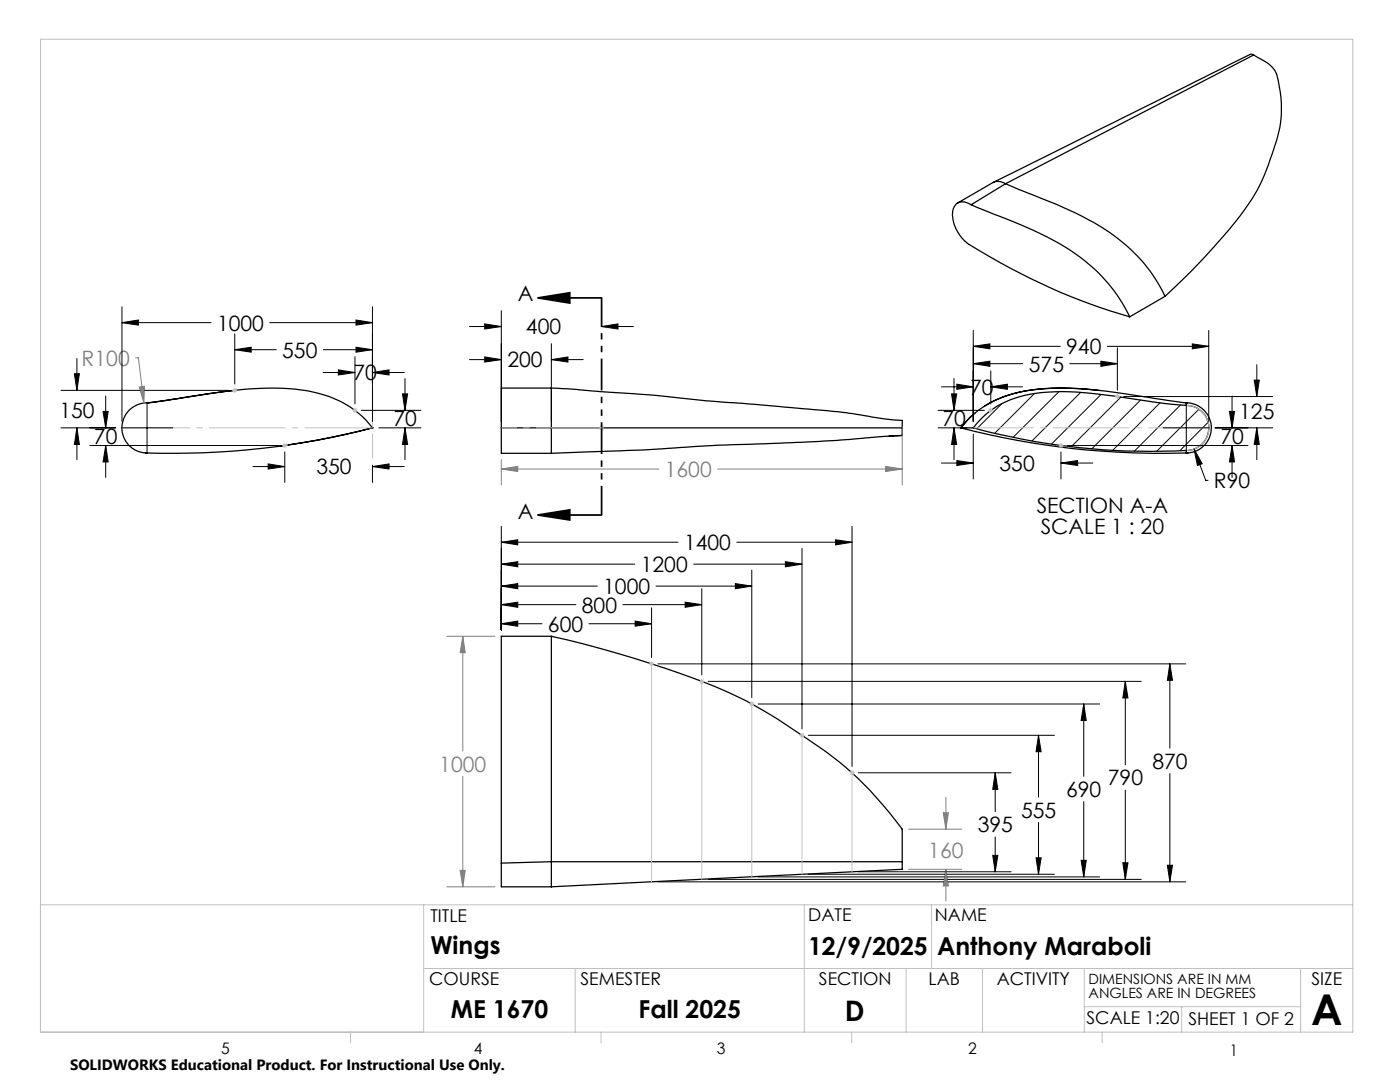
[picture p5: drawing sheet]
<svg xmlns="http://www.w3.org/2000/svg" width="279mm" height="216mm" viewBox="0 0 279 216" stroke-linecap="round" stroke-linejoin="round" font-family="sans-serif">
<g fill="none" stroke="#000" stroke-width=".25">
<path d="M250.2 11l-.6-.2-1.4 .7-49.9 24.9M250.2 11l.7 .4a6.8 6.8 0 0 1 3.9 3.4 23.6 23.6 0 0 1-.9 15.9 38.3 38.3 0 0 1-8.7 15.2 142.8 142.8 0 0 1-12.7 13.2M250.2 11l-49.5 25.7M200.7 36.7a2.6 2.6 0 0 0-2.5-.3l-7.1 4.1M200.7 36.7l4.4 1.8a81.4 81.4 0 0 1 16.4 7.9 31.9 31.9 0 0 1 11 12.7M200.7 36.7l-6.9 4.2M193.8 40.9a2.27 2.27 0 0 0-3.3 .2 5.2 5.2 0 0 0 .5 5l.8 1.2 .8 .9a121.8 121.8 0 0 0 32.9 15M193.8 40.9l4.4 1.8a71.6 71.6 0 0 1 17.2 8.5 31.8 31.8 0 0 1 10.1 12M232.5 59.1l-7 4.1M46.9 77.9l-17.5 2.5M110 77.4l8.4 .6a470.2 470.2 0 0 1 25.6 2.2l16.3 1.4a199.4 199.4 0 0 1 17.1 2.1l2.7 .2v1.5M110 77.4v8"/>
<path d="M110 77.4h-10v8M219.3 77.9a46.2 46.2 0 0 0-16.9 .6l-2.9 1-3 1.5M25.8 81.8l1-.7a4.9 4.9 0 0 1 2.8-.7l6.2-.9a94.9 94.9 0 0 1 21.7-2 23.2 23.2 0 0 1 14.1 5l1.4 1.3 1.3 1.6a156.4 156.4 0 0 1-45.8 4.9 5 5 0 0 1-2.7-8.5zM29.2 90.4h.2M56.3 89l-.9 .1M74.3 85.4l-8.3 1.9-8.4 1.5M74.3 85.4h.1M100 85.4v5.1h10M100 85.4h10M110 85.4v5.1M110 85.4h70.1M180.1 86.9l-13 1-11.6 .5a535 535 0 0 0-28.1 1.4l-17.4 .7"/>
<path d="M180.1 85.4v1.5M180.1 86.9l-2.7 .1M191.7 85.4h2.5M191.7 85.4a158.7 158.7 0 0 0 45 5M191.7 85.4h.1M194.2 85.4a135.8 135.8 0 0 0 42.5 4.5M194.5 82.5l-1.4 1.3-1.4 1.6M236.7 80.9a203.4 203.4 0 0 1-16.5-2.1 42 42 0 0 0-16.7 .4 17.1 17.1 0 0 0-9.3 6.2M236.7 80.9a4.5 4.5 0 0 1 4.5 4.5 4.5 4.5 0 0 1-4.5 4.5M236.7 80.4l-6.2-.9a99 99 0 0 0-21.8-2 23.2 23.2 0 0 0-14.9 5.6l-2.1 2.3M236.7 80.4a5 5 0 0 1 5.1 5 5 5 0 0 1-5.1 5M236.7 80.4h.1"/>
<path d="M236.7 90.4h.4M236.7 80.4v.5M236.7 89.9v.5M110 127a211 211 0 0 1 35.7 11.3 114.9 114.9 0 0 1 18 10.9 66.9 66.9 0 0 1 16.4 16.3v6.4M110 127v44.9M110 127h-10v45.2M100 172.2v4.8h10M110 171.9v5.1M110 171.9h70.1M110 171.9l-10 .3M180.1 171.9v1.6l-70.1 3.5"/>
</g>
<g fill="none" stroke="#000" stroke-width=".2">
<path d="M12.2 77.9h33.4M14.9 74.6h.9l-.5 3.3zM15.3 71.5v6.4M21.1 79v6.4M24.3 64.4l3.3-.5v1zM24.3 61.2v22.9M24.3 64.4h17.8M46.8 69.8l3.3-.5v1zM46.8 66.6v10M46.8 69.8h8.3M53.8 64.4h20.5M64.5 74.3h6.3"/>
<path d="M64.5 69.8h9.8M67.5 73.8l3.3 .5-3.3 .5zM70.8 71.2v9.4M71 63.9l3.3 .5-3.3 .5zM71 69.3l3.3 .5-3.3 .5zM74.3 74.3l3.3-.5v1zM74.3 61.2v22.9M74.3 74.3h6.4M80.3 78.6h1.1l-.6 3.3zM80.8 75.5v6.4M93.7 71.8h6.3M93.7 65.2h6.3"/>
<path d="M96.7 71.2l3.3 .6-3.3 .4zM96.7 64.6l3.3 .6-3.3 .5zM100 62v22.1M110 71.8l3.3-.6v1zM110 68.6v15.5M110 71.8h6.4M120.1 65.2l3.2-.6v1.1zM120.1 65.2h6.3M187.9 77.2h6.3M189.9 78.6h1l-.5 3.3zM190.4 75.5v6.4M191 76.7l3.2 .5-3.2 .5z"/>
<path d="M194.2 72.6l3.4-.5v1zM194.2 69.1l3.4-.5v1zM194.2 65.9v18.2M194.2 72.6h9.9M194.2 69.1h17.4M197.7 77.2l3.3-.5v1zM197.7 74v6.6M197.7 77.2h6.4M206.4 78.5l-7.9 7.9M211.3 78.2l-9.1 9M213.5 72.6h9.5M215.7 78.3l-9.7 9.6"/>
<path d="M219.7 72.1l3.3 .5-3.3 .5zM219.7 78.7l-9.8 9.9M221 69.1h20.2M223 69.4v8.5M223.7 79.2l-9.9 9.9M224.3 79.1h29.7M227.6 79.8l-9.7 9.7M237.9 68.6l3.3 .5-3.3 .5zM241.2 65.9v18.2M245.9 79v6.4M250.3 75.8h1l-.5 3.3zM250.8 72.8v6.3"/>
<path d="M12.2 85.4h10.9M15.3 85.4l.5 3.3h-.9zM15.3 85.4v6.3M17.9 88.9h37.7M20.6 82.1h1l-.5 3.3zM21.1 88.9l.5 3.3h-1zM21.1 88.9v6.3M24.2 85.4h4.9M29.2 85.4h.3M29.4 80.3v4.8M29.4 85.3v.2M29.4 85.7v4.8"/>
<path d="M29.6 85.4h4.9M50.5 93.1h6.3M53.5 92.6l3.3 .5-3.3 .5zM56.8 90.2v6.1M72.1 81.9h11.9M74.3 93.1l3.3-.5v1zM74.3 92.8v3.5M74.3 93.1h6.4M75.6 85.4h8.4M80.8 85.4l.6 3.3h-1.1zM80.8 85.4v6.3M187.2 85.4h5.8"/>
<path d="M187.2 81.9h9.3M187.9 92.4h6.3M190.4 85.4l.5 3.3h-1zM190.4 85.4v6.3M191 91.9l3.2 .5-3.2 .5zM194.2 86.6v9M199.9 80.6l-5 4.9M211.7 92.4l3.4-.5v1zM211.7 90.2v5.4M211.7 92.4h6.4M213 88.9h36.1M231.5 80.4l-9.4 9.5"/>
<path d="M232.1 85.4h4.4M235.6 80.8l-9.2 9.2M236.6 85.4h.3M236.7 80.8v4.3M236.7 85.3v.2M236.7 85.7v4.3M237 85.4h4.4M238.3 89.6l1.6 2.9-.9 .4zM238.3 89.6l2.3 6.2h.5M239.3 81.7l-8.4 8.3M241.1 84.3l-5.6 5.6M242.5 85.4h11.5"/>
<path d="M245.4 82.1h1l-.5 3.3zM245.9 88.9l.5 3.3h-1zM245.9 88.9v6.3M250.8 85.4l.5 3.3h-1zM250.8 85.4v6.3M100 116.9l3.3-.4v1zM100 112.6l3.3-.5v1zM100 108.2l3.3-.5v1zM100 105v20.7M100 116.9h19.2M100 112.6h26.7M100 108.2h35.3"/>
<path d="M130.9 116.9h19.1M138.4 112.6h21.7M140.1 117.5v17.2M146.8 116.5l3.2 .4-3.2 .6zM147 108.2h23M150 113.8v25.4M156.7 112.1l3.4 .5-3.4 .5zM160.1 109.4v36.1M166.8 107.7l3.2 .5-3.2 .5zM170 105v47.9M100 124.5l3.3-.6v1.1zM100 120.6l3.3-.4v1z"/>
<path d="M100 124.5h8.2M100 120.6h14.9M117.5 124.5h12.5M124.3 120.6h15.8M126.8 123.9l3.2 .6-3.2 .5zM130 121.3v9.9M131.3 132.5h105.3M136.7 120.2l3.4 .4-3.4 .6zM141.3 136h86.5M224.6 136l.5 3.3h-1zM224.6 136v16.6M233.5 132.5l.5 3.2h-1z"/>
<path d="M233.5 132.5v16.8M151.3 140.5h68.2M161.3 146.7h49.1M171.3 154.2h30.5M198.6 154.2l.5 3.3h-1zM198.6 154.2v7.8M207.3 146.7l.5 3.3h-1zM207.3 146.7v12.4M216.3 140.5l.5 3.3h-1zM216.3 140.5v14.4M216.3 159.9v15.1M224.6 157.7v17.8"/>
<path d="M233.5 154.3v21.7M131.3 176h105.3M141.3 175.5h86.5M151.3 175h68.2M161.3 174.4h49.1M171.3 174h30.5M198.1 170.7h1l-.5 3.3zM198.6 167v7M206.8 171.2h1l-.5 3.2zM207.3 164.1v10.3M215.8 171.7h1l-.5 3.3zM224.1 172.2h1l-.5 3.3z"/>
<path d="M233 172.6h1l-.5 3.4z"/>
</g>
<path d="M107.4 59.4l6.3-1v2.1zM107.4 59.4h12.7M107.4 102.8l6.3-1.1v2.1zM107.4 102.8h12.7" fill="none" stroke="#000" stroke-width=".35"/>
<g fill="none" stroke="#808080" stroke-width=".2">
<path d="M27.1 71.4h.5l1.1 9M27.8 77.2l1-.1-.1 3.3zM100 93.6l3.3-.5v1zM100 91.7v5.1M100 93.6h31.5M143.2 93.6h36.9M176.7 93.1l3.4 .5-3.4 .5zM180.1 85.2v11.6M89.2 127h9.6M92.4 127l.5 3.2h-1.1zM92.4 127v22.9M92.4 154.9v22.1"/>
<path d="M188.8 159.1v6.4M89.2 177h9.6M91.8 173.7h1.1l-.5 3.3zM181.3 165.5h10.6M181.3 173.5h10.6M188.2 162.2h1.1l-.5 3.3zM188.8 173.5l.5 3.3h-1.1zM188.8 173.5v6.3"/>
</g>
<g fill="none" stroke="#c0c0c0" stroke-width=".2">
<path d="M8.1 7.8h261.9v198.2h-261.9zM46.3 77.9h1M46.5 77.5l.7 .7M46.8 77.4v1M47.2 77.5l-.7 .7M222.5 79.1h1M222.6 78.8l.7 .7M223 78.6v1M223.3 78.8l-.7 .7M56.3 88.9h1M56.5 88.5l.7 .8M56.8 88.4v1"/>
<path d="M57.2 88.5l-.7 .8M70.3 81.9h1M70.5 81.5l.7 .7M70.8 81.4v1M71.2 81.5l-.7 .7M110 85.4h10.5M119.7 85l.7 .7M120.1 84.9v1M120.4 85l-.7 .7M197.2 81.9h1.1M197.4 81.5l.7 .7M197.7 81.4v1"/>
<path d="M198.1 81.5l-.7 .7M211.2 88.9h1M211.4 88.5l.7 .8M211.7 88.4v1M212.1 88.5l-.7 .8M236.7 80.9a4.5 4.5 0 0 1 4.5 4.5 4.5 4.5 0 0 1-4.5 4.5M129.5 132.5h1M129.7 132.1l.7 .7M130 132v44M130.4 132.1l-.7 .7M139.6 136h.9M139.7 135.6l.7 .7"/>
<path d="M140.1 135.5v40M140.4 135.6l-.7 .7M150 139.9v35.1M149.5 140.5h1M149.7 140.1l.7 .7M150.4 140.1l-.7 .7M159.5 146.7h1M159.7 146.4l.7 .7M160.1 146.2v28.2M160.4 146.4l-.7 .7M169.5 154.2h1M169.7 153.8l.7 .8"/>
<path d="M170 153.7v20.3M170.4 153.8l-.7 .8M8.1 180.6h261.9M84.6 180.6v25.4M84.6 193.3h185.4M114.8 193.3v12.7M160.5 180.6v25.4M180.8 193.3v12.7M185.9 180.6v12.7M196.1 193.3v12.7M216.4 193.3v12.7M259.6 193.3v12.7"/>
<path d="M70 206v2.1M119.9 206v2.1M170 206v2.1M216.4 200.9h43.2M220 206v2.1M235.8 200.9v5.1"/>
</g>
<path d="M120.1 59.4v43.3" fill="none" stroke="#000" stroke-width=".35" stroke-dasharray="6.3 1.3 1.3 1.3 1.3 1.3" stroke-dashoffset=".6" stroke-linecap="butt"/>
<path d="M74.4 85.4h-50" fill="none" stroke="#c0c0c0" stroke-width=".2" stroke-dasharray="15.2 1.3 1.3 1.3" stroke-dashoffset="1.7" stroke-linecap="butt"/>
<path d="M74.4 77.7v13.8" fill="none" stroke="#c0c0c0" stroke-width=".2" stroke-dasharray="15.2 1.3 1.3 1.3" stroke-dashoffset="10.2" stroke-linecap="butt"/>
<path d="M100.1 85.4h10" fill="none" stroke="#c0c0c0" stroke-width=".2" stroke-dasharray="15.2 1.3 1.3 1.3" stroke-dashoffset="12.1" stroke-linecap="butt"/>
<path d="M194.3 85.4h47" fill="none" stroke="#c0c0c0" stroke-width=".2" stroke-dasharray="15.2 1.3 1.3 1.3" stroke-dashoffset="3.2" stroke-linecap="butt"/>
<path d="M107.4 59.4l6.3-1v2.1zM107.4 102.8l6.3-1.1v2.1z" fill="#000"/>
<path d="M27.8 77.2l.9 3.2 .1-3.3zM100 93.6l3.3-.5v1zM176.7 93.1l3.4 .5-3.4 .5zM92.4 127l.5 3.2h-1.1zM91.8 173.7h1.1l-.5 3.3zM188.2 162.2h1.1l-.5 3.3zM188.8 173.5l.5 3.3h-1.1z" fill="#808080"/>
<path d="M80.3 78.6h1.1l-.6 3.3zM80.8 85.4l.6 3.3h-1.1zM53.5 92.6l3.3 .5-3.3 .5zM74.3 93.1l3.3-.5v1zM21.1 88.9l.5 3.3h-1zM20.6 82.1h1l-.5 3.3zM24.3 64.4l3.3-.5v1zM71 63.9l3.3 .5-3.3 .5zM46.8 69.8l3.3-.5v1zM71 69.3l3.3 .5-3.3 .5zM14.9 74.6h.9l-.5 3.3zM15.3 85.4l.5 3.3h-.9zM67.5 73.8l3.3 .5-3.3 .5zM74.3 74.3l3.3-.5v1zM96.7 71.2l3.3 .6-3.3 .4zM110 71.8l3.3-.6v1zM96.7 64.6l3.3 .6-3.3 .5zM120.1 65.2l3.2-.6v1.1zM191 76.7l3.2 .5-3.2 .5zM197.7 77.2l3.3-.5v1zM190.4 85.4l.5 3.3h-1zM189.9 78.6h1l-.5 3.3zM250.3 75.8h1l-.5 3.3zM250.8 85.4l.5 3.3h-1zM238.3 89.6l.7 3.3 .9-.4zM194.2 72.6l3.4-.5v1zM219.7 72.1l3.3 .5-3.3 .5zM245.9 88.9l.5 3.3h-1zM245.4 82.1h1l-.5 3.3zM191 91.9l3.2 .5-3.2 .5zM211.7 92.4l3.4-.5v1zM194.2 69.1l3.4-.5v1zM237.9 68.6l3.3 .5-3.3 .5zM126.8 123.9l3.2 .6-3.2 .5zM100 124.5l3.3-.6v1.1zM136.7 120.2l3.4 .4-3.4 .6zM100 120.6l3.3-.4v1zM146.8 116.5l3.2 .4-3.2 .6zM100 116.9l3.3-.4v1zM156.7 112.1l3.4 .5-3.4 .5zM100 112.6l3.3-.5v1zM166.8 107.7l3.2 .5-3.2 .5zM100 108.2l3.3-.5v1zM233.5 132.5l.5 3.2h-1zM233 172.6h1l-.5 3.4zM224.6 136l.5 3.3h-1zM224.1 172.2h1l-.5 3.3zM216.3 140.5l.5 3.3h-1zM215.8 171.7h1l-.5 3.3zM207.3 146.7l.5 3.3h-1zM206.8 171.2h1l-.5 3.2zM198.6 154.2l.5 3.3h-1zM198.1 170.7h1l-.5 3.3z" fill="#000"/>
<text font-size="8.5" x="261.7" y="204.6">A</text>
<text font-size="5.6" x="168.6" y="203.7">D</text>
<g font-size="4.9">
<text x="85.9" y="190.4">Wings</text>
<text x="161.3" y="190.5">12/9/2025</text>
<text x="187" y="190.5">Anthony Maraboli</text>
<text x="90" y="203.2">ME 1670</text>
<text x="127.4" y="203.1">Fall 2025</text>
</g>
<g font-size="4.2">
<text x="43.3" y="66">1000</text>
<text x="103.3" y="60.2">A</text>
<text x="56.3" y="71.4">550</text>
<text x="105" y="66.7">400</text>
<text x="212.8" y="70.7">940</text>
<text x="70.5" y="75.9">70</text>
<text x="101.3" y="73.3">200</text>
<text x="205.3" y="74.2">575</text>
<text x="11.8" y="83.5">150</text>
<text x="193.6" y="78.8">70</text>
<text x="247.3" y="83.6">125</text>
<text x="18.8" y="88.6">70</text>
<text x="78.5" y="85">70</text>
<text x="188.1" y="85.1">70</text>
<text x="243.5" y="88.6">70</text>
<text x="63.1" y="94.7">350</text>
<text x="199.5" y="94">350</text>
<text x="242.3" y="97.4">R90</text>
<text x="103.3" y="103.5">A</text>
<text x="206.9" y="102.4">SECTION A-A</text>
<text x="207.7" y="106.6">SCALE 1 : 20</text>
<text x="136.5" y="109.8">1400</text>
<text x="120.4" y="118.5">1000</text>
<text x="127.9" y="114.2">1200</text>
<text x="116.1" y="122.2">800</text>
<text x="109.4" y="126">600</text>
<text x="230" y="153.4">870</text>
<text x="212.8" y="159">690</text>
<text x="221.1" y="156.7">790</text>
<text x="195.1" y="166.1">395</text>
<text x="203.8" y="163.2">555</text>
</g>
<g font-size="4.2" fill="#808080">
<text x="16.3" y="73">R100</text>
<text x="132.7" y="95.2">1600</text>
<text x="87.7" y="154">1000</text>
<text x="185.3" y="171.1">160</text>
</g>
<g font-size="3.5">
<text x="85.9" y="183.9">TITLE</text>
<text x="161.3" y="183.8">DATE</text>
<text x="186.6" y="183.8">NAME</text>
<text x="85.6" y="196.5">COURSE</text>
<text x="115.9" y="196.5">SEMESTER</text>
<text x="163.4" y="196.5">SECTION</text>
<text x="185.3" y="196.5">LAB</text>
<text x="198.9" y="196.5">ACTIVITY</text>
<text x="261.7" y="196.5">SIZE</text>
<text x="216.8" y="204.4">SCALE 1:20</text>
<text x="237.2" y="204.4">SHEET 1 OF 2</text>
</g>
<g font-size="3.2">
<text x="44.2" y="210.4">5</text>
<text x="94.6" y="210.3">4</text>
<text x="143.1" y="210.4">3</text>
<text x="193.2" y="210.3">2</text>
<text x="245.4" y="210.6">1</text>
</g>
<text font-size="3" x="14" y="213.5">SOLIDWORKS Educational Product. For Instructional Use Only.</text>
<g font-size="2.8">
<text x="217.2" y="196.4">DIMENSIONS ARE IN MM</text>
<text x="217.2" y="199.2">ANGLES ARE IN DEGREES</text>
</g>
</svg>
